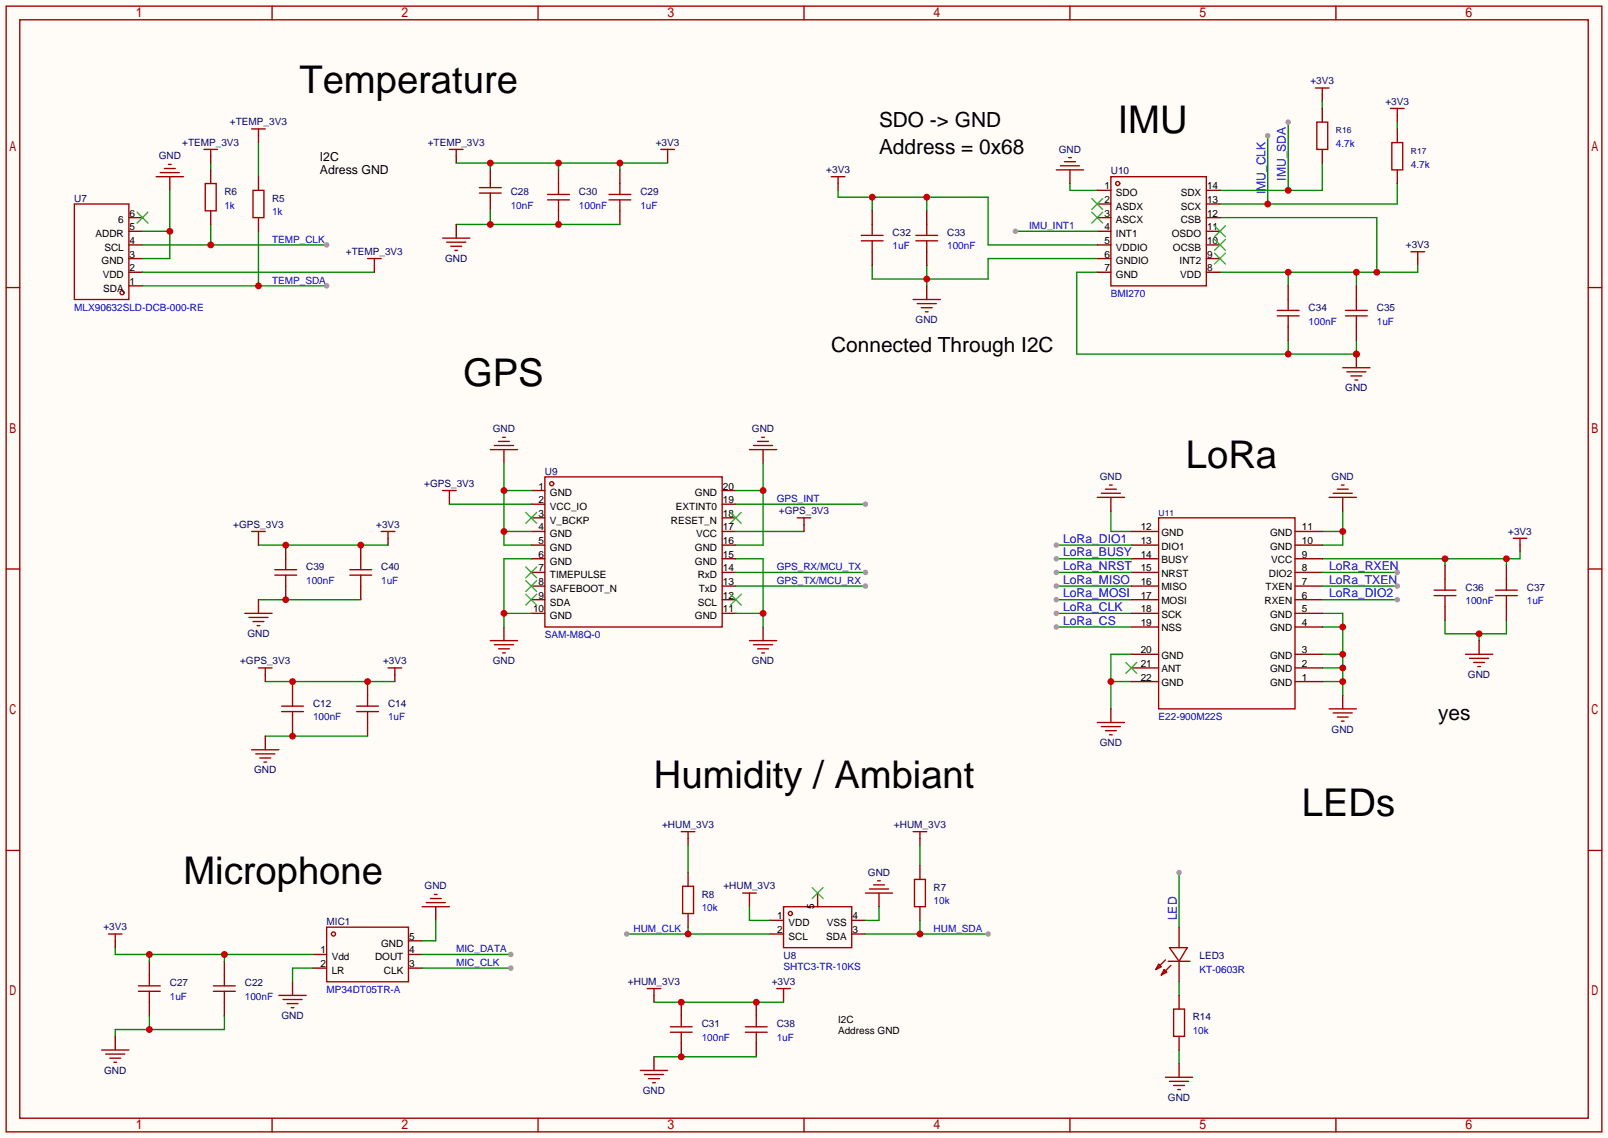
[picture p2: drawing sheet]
<svg xmlns="http://www.w3.org/2000/svg" width="299mm" height="212mm" viewBox="0 0 299 212" stroke-linecap="round" stroke-linejoin="round" font-family="sans-serif">
<path d="M0 0h299.5v211.8h-299.5z" fill="#fffcf7"/>
<g fill="none" stroke="#a10000" stroke-width=".25">
<path d="M1.1 1.1h297.2v209.6h-297.2zM3.7 3.7h292.1v204.5h-292.1zM50.7 1.1v2.6M100.2 1.1v2.6M149.7 1.1v2.6M199.3 1.1v2.6M245 16.4h2.5M246.3 16.4v1.3M248.8 1.1v2.6M154.8 32.9h2.6M156.1 32.9v1.3M259 20.2h2.5"/>
<path d="M260.2 20.2v1.3M1.1 53.5h2.6M262.8 46.9h2.5M264 46.9v1.2M295.8 53.5h2.5M1.1 105.9h2.6M281.8 100.2h2.6M283.1 100.2v1.3M295.8 105.9h2.5M1.1 158.3h2.6M295.8 158.3h2.5M50.7 208.2v2.5"/>
<path d="M100.2 208.2v2.5M149.7 208.2v2.5M199.3 208.2v2.5M248.8 208.2v2.5"/>
</g>
<path d="M246.3 17.7v1.2M156.1 34.2v1.2M260.2 21.5v1.2M264 48.1v1.3M283.1 101.5v1.2" fill="none" stroke="#870000" stroke-width=".25"/>
<path d="M156.1 35.4v1.3h27.9v8.9h20.3M162.4 36.7v2.5M172.6 36.7v2.5" fill="none" stroke="#008700" stroke-width=".25"/>
<g fill="#c00">
<circle cx="172.6" cy="36.7" r=".63"/>
<circle cx="162.4" cy="36.7" r=".63"/>
</g>
<path d="M172.6 49.4v3.8M204.3 48.1h-20.3v3.8h-21.6v-2.5" fill="none" stroke="#008700" stroke-width=".25"/>
<circle cx="172.6" cy="51.9" r=".63" fill="#c00"/>
<path d="M227.2 40.5h29.2v10.2M239.9 50.7v2.5M252.6 50.7v2.5M264 49.4v1.3h-36.8" fill="none" stroke="#008700" stroke-width=".25"/>
<g fill="#c00">
<circle cx="256.4" cy="50.7" r=".63"/>
<circle cx="252.6" cy="50.7" r=".63"/>
<circle cx="239.9" cy="50.7" r=".63"/>
</g>
<path d="M204.3 50.7h-3.8v15.2h52.1v-2.5M239.9 63.4v2.5" fill="none" stroke="#008700" stroke-width=".25"/>
<g fill="#c00">
<circle cx="239.9" cy="65.9" r=".63"/>
<circle cx="252.6" cy="65.9" r=".63"/>
</g>
<path d="M246.3 114.2h3.8v15.2M246.3 116.7h3.8M246.3 126.9h3.8M246.3 124.3h3.8M246.3 121.8h3.8" fill="none" stroke="#008700" stroke-width=".25"/>
<g fill="#c00">
<circle cx="250.1" cy="126.9" r=".63"/>
<circle cx="250.1" cy="124.3" r=".63"/>
<circle cx="250.1" cy="121.8" r=".63"/>
<circle cx="250.1" cy="116.7" r=".63"/>
</g>
<path d="M246.3 98.9h3.8M250.1 95.1v6.4h-3.8" fill="none" stroke="#008700" stroke-width=".25"/>
<circle cx="250.1" cy="98.9" r=".63" fill="#c00"/>
<path d="M206.9 126.9h3.8M210.7 121.8h-3.8v10.2" fill="none" stroke="#008700" stroke-width=".25"/>
<circle cx="206.9" cy="126.9" r=".63" fill="#c00"/>
<path d="M206.9 95.1v3.8h3.8M196.7 109.1h14" fill="none" stroke="#008700" stroke-width=".25"/>
<circle cx="196.7" cy="109.1" r=".51" fill="#999"/>
<path d="M196.7 111.6h14" fill="none" stroke="#008700" stroke-width=".25"/>
<circle cx="196.7" cy="111.6" r=".51" fill="#999"/>
<path d="M196.7 114.2h14" fill="none" stroke="#008700" stroke-width=".25"/>
<circle cx="196.7" cy="114.2" r=".51" fill="#999"/>
<path d="M239.9 22.7v12.7M246.3 30.4v5h-19.1" fill="none" stroke="#008700" stroke-width=".25"/>
<circle cx="239.9" cy="35.4" r=".63" fill="#c00"/>
<circle cx="239.9" cy="22.7" r=".51" fill="#999"/>
<path d="M236.1 25.3v12.7M260.2 34.2v3.8h-33" fill="none" stroke="#008700" stroke-width=".25"/>
<circle cx="236.1" cy="38" r=".63" fill="#c00"/>
<circle cx="236.1" cy="25.3" r=".51" fill="#999"/>
<path d="M246.3 18.9v1.3M199.3 34.2v1.2h5M260.2 22.7v1.3M196.7 116.7h14" fill="none" stroke="#008700" stroke-width=".25"/>
<circle cx="196.7" cy="116.7" r=".51" fill="#999"/>
<path d="M269.1 104v1.3M280.5 104v1.3M283.1 102.7v1.3h-36.8" fill="none" stroke="#008700" stroke-width=".25"/>
<g fill="#c00">
<circle cx="280.5" cy="104" r=".63"/>
<circle cx="269.1" cy="104" r=".63"/>
</g>
<path d="M269.1 115.4v2.6h11.4v-2.6M275.5 118v1.3" fill="none" stroke="#008700" stroke-width=".25"/>
<circle cx="275.5" cy="118" r=".63" fill="#c00"/>
<g fill="none" stroke="#a10000" stroke-width=".25">
<path d="M102 36.2h4M102 37.2h4M104 34.2v2M104 37.2v2M113.4 36.2h4.1M113.4 37.2h4.1M115.4 34.2v2M115.4 37.2v2M206.9 32.9h17.8v20.3h-17.8zM245.2 22.7h2.1v5.1h-2.1zM259.2 26.5h2v5.1h-2zM160.4 44.8h4.1"/>
<path d="M160.4 43.8h4.1M162.4 41.8v2M162.4 44.8v2.1M170.1 55.8h5M170.6 44.8h4M170.6 43.8h4M170.8 56.5h3.6M171.6 57.3h2M172.3 58h.5M172.6 41.8v2M172.6 44.8v2.1M237.9 58.8h4"/>
<path d="M237.9 57.8h4M239.9 55.8v2M239.9 58.8v2M250.6 58.8h4M250.6 57.8h4M252.6 55.8v2M252.6 58.8v2M215.8 96.4h25.4v35.6h-25.4zM51.2 106h4M51.2 107.1h4M53.2 104v2M53.2 107.1v2"/>
<path d="M65.2 106h4M65.2 107.1h4M67.2 104v2M67.2 107.1v2M267.1 110.9h4M267.1 109.9h4M269.1 107.8v2.1M269.1 110.9v2M278.5 110.9h4.1M278.5 109.9h4.1M280.5 107.8v2.1M280.5 110.9v2"/>
<path d="M52.5 131.4h4M52.5 132.5h4M54.5 129.4v2M54.5 132.5v2M66.4 131.4h4.1M66.4 132.5h4.1M68.5 129.4v2M68.5 132.5v2M25.8 184.5h4M25.8 183.5h4M27.8 181.5v2M27.8 184.5v2.1"/>
<path d="M39.8 184.5h4M39.8 183.5h4M41.8 181.5v2M41.8 184.5v2.1M124.8 191.1h4.1M124.8 192.2h4.1M126.9 189.1v2M126.9 192.2v2M138.8 191.1h4.1M138.8 192.2h4.1M140.8 189.1v2M140.8 192.2v2"/>
<circle cx="208.2" cy="34.2" r=".38"/>
</g>
<g fill="none" stroke="#870000" stroke-width=".25">
<path d="M104 31.6v2.6M104 39.2v2.6M115.4 31.6v2.6M115.4 39.2v2.6M162.4 39.2v2.6M172.6 39.2v2.6M204.3 35.4h2.6M204.3 38h2.6M224.7 35.4h2.5M224.7 38h2.5M246.3 20.2v2.5M246.3 27.8v2.6"/>
<path d="M260.2 24v2.5M260.2 31.6v2.6M162.4 46.9v2.5M172.6 46.9v2.5M172.6 53.2v2.6M204.3 40.5h2.6M204.3 43.1h2.6M204.3 45.6h2.6M204.3 48.1h2.6M204.3 50.7h2.6M224.7 40.5h2.5M224.7 43.1h2.5"/>
<path d="M224.7 45.6h2.5M224.7 48.1h2.5M224.7 50.7h2.5M239.9 53.2v2.6M252.6 53.2v2.6M239.9 60.8v2.6M252.6 60.8v2.6M252.6 65.9v2.6M210.7 98.9h5.1M241.2 98.9h5.1M53.2 101.5v2.5M53.2 109.1v2.5"/>
<path d="M67.2 101.5v2.5M67.2 109.1v2.5M210.7 116.7h5.1M210.7 114.2h5.1M210.7 111.6h5.1M210.7 109.1h5.1M210.7 106.6h5.1M210.7 104h5.1M210.7 101.5h5.1M241.2 116.7h5.1M241.2 114.2h5.1M241.2 111.6h5.1"/>
<path d="M241.2 109.1h5.1M241.2 106.6h5.1M241.2 104h5.1M241.2 101.5h5.1M269.1 105.3v2.5M269.1 112.9v2.5M280.5 105.3v2.5M280.5 112.9v2.5M54.5 126.9v2.5M54.5 134.5v2.5M68.5 126.9v2.5M68.5 134.5v2.5"/>
<path d="M210.7 126.9h5.1M210.7 124.3h5.1M210.7 121.8h5.1M241.2 126.9h5.1M241.2 124.3h5.1M241.2 121.8h5.1M27.8 178.9v2.6M41.8 178.9v2.6M27.8 186.6v2.5M41.8 186.6v2.5M126.9 186.6v2.5M126.9 194.2v2.5"/>
<path d="M140.8 186.6v2.5M140.8 194.2v2.5"/>
</g>
<path d="M203.3 37l2.1 2M203.3 39.5l2.1 2M205.4 37l-2.1 2M205.4 39.5l-2.1 2M226.2 47.1l2 2M226.2 44.6l2 2M226.2 42l2 2.1M228.2 47.1l-2 2M228.2 44.6l-2 2M228.2 42l-2 2.1M209.7 123.3l2 2M211.7 123.3l-2 2" fill="none" stroke="#3c3" stroke-width=".25"/>
<circle cx="252.6" cy="65.9" r=".63" fill="#c00"/>
<g fill="none" stroke="#a10000" stroke-width=".25">
<path d="M196.7 31.6h5.1M197.5 30.9h3.5M198.2 30.1h2.1M199 29.3h.5M250.1 68.5h5M250.8 69.2h3.6M251.6 70h2M252.3 70.7h.6M204.3 92.6h5.1M205.1 91.8h3.6M205.9 91.1h2M206.6 90.3h.5"/>
<path d="M247.5 92.6h5.1M248.3 91.8h3.5M249 91.1h2.1M249.8 90.3h.5M204.3 134.5h5.1M205.1 135.3h3.6M205.9 136h2M206.6 136.8h.5M247.5 132h5.1M248.3 132.7h3.5M249 133.5h2.1M249.8 134.2h.5"/>
<path d="M272.9 121.8h5.1M273.7 122.6h3.5M274.4 123.3h2.1M275.2 124.1h.5"/>
</g>
<path d="M199.3 31.6v2.6M206.9 92.6v2.5M250.1 92.6v2.5M275.5 119.3v2.5M206.9 132v2.5M250.1 129.4v2.6" fill="none" stroke="#870000" stroke-width=".25"/>
<path d="M196.7 106.6h14" fill="none" stroke="#008700" stroke-width=".25"/>
<circle cx="196.7" cy="106.6" r=".51" fill="#999"/>
<path d="M196.7 104h14" fill="none" stroke="#008700" stroke-width=".25"/>
<circle cx="196.7" cy="104" r=".51" fill="#999"/>
<path d="M196.7 101.5h14" fill="none" stroke="#008700" stroke-width=".25"/>
<circle cx="196.7" cy="101.5" r=".51" fill="#999"/>
<path d="M246.3 106.6h13.9" fill="none" stroke="#008700" stroke-width=".25"/>
<circle cx="260.2" cy="106.6" r=".51" fill="#999"/>
<path d="M246.3 109.1h13.9" fill="none" stroke="#008700" stroke-width=".25"/>
<circle cx="260.2" cy="109.1" r=".51" fill="#999"/>
<path d="M246.3 111.6h13.9" fill="none" stroke="#008700" stroke-width=".25"/>
<circle cx="260.2" cy="111.6" r=".51" fill="#999"/>
<g fill="none" stroke="#a10000" stroke-width=".25">
<path d="M60.8 172.6h15.3v10.2h-15.3zM78.6 168.8h5.1M79.4 168h3.5M80.1 167.3h2.1M80.9 166.5h.5M51.9 185.3h5.1M52.7 186.1h3.6M53.5 186.8h2M54.2 187.6h.5"/>
<circle cx="62.1" cy="173.9" r=".38"/>
</g>
<path d="M58.3 177.7h2.5M76.1 177.7h2.5M76.1 175.1h2.5M81.2 168.8v2.5M54.5 182.8v2.5M58.3 180.2h2.5M76.1 180.2h2.5" fill="none" stroke="#870000" stroke-width=".25"/>
<path d="M21.5 176.4v1.3h36.8M27.8 177.7v1.2M41.8 177.7v1.2M81.2 171.3v3.8h-2.6M58.3 180.2h-3.8v2.6" fill="none" stroke="#008700" stroke-width=".25"/>
<g fill="#c00">
<circle cx="41.8" cy="177.7" r=".63"/>
<circle cx="27.8" cy="177.7" r=".63"/>
</g>
<path d="M27.8 189.1v2.5M41.8 189.1v2.5h-20.3v1.3" fill="none" stroke="#008700" stroke-width=".25"/>
<circle cx="27.8" cy="191.6" r=".63" fill="#c00"/>
<path d="M21.5 175.1v1.3M21.5 192.9v2.6" fill="none" stroke="#870000" stroke-width=".25"/>
<path d="M20.2 173.9h2.5M21.5 173.9v1.2M18.9 195.5h5.1M19.7 196.2h3.5M20.4 197h2.1M21.2 197.7h.5" fill="none" stroke="#a10000" stroke-width=".25"/>
<path d="M78.6 177.7h16.5" fill="none" stroke="#008700" stroke-width=".25"/>
<circle cx="95.1" cy="177.7" r=".51" fill="#999"/>
<path d="M78.6 180.2h16.5" fill="none" stroke="#008700" stroke-width=".25"/>
<circle cx="95.1" cy="180.2" r=".51" fill="#999"/>
<g fill="none" stroke="#a10000" stroke-width=".25">
<path d="M13.8 38h10.2v17.8h-10.2zM29.1 32.9h5.1M29.8 32.1h3.6M30.6 31.4h2M31.4 30.6h.5"/>
<circle cx="22.7" cy="54.5" r=".38"/>
</g>
<path d="M31.6 32.9v2.5M24 53.2h2.5M24 50.7h2.5M24 48.1h2.5M24 45.6h2.5M24 43.1h2.5M24 40.5h2.5" fill="none" stroke="#870000" stroke-width=".25"/>
<path d="M25.5 39.5l2.1 2M27.6 39.5l-2.1 2" fill="none" stroke="#3c3" stroke-width=".25"/>
<path d="M31.6 35.4v12.7h-5.1M26.5 43.1h5.1" fill="none" stroke="#008700" stroke-width=".25"/>
<circle cx="31.6" cy="43.1" r=".63" fill="#c00"/>
<path d="M26.5 45.6h34.3M39.2 41.8v3.8" fill="none" stroke="#008700" stroke-width=".25"/>
<circle cx="39.2" cy="45.6" r=".63" fill="#c00"/>
<circle cx="60.8" cy="45.6" r=".51" fill="#999"/>
<path d="M26.5 53.2h34.3M48.1 43.1v10.1" fill="none" stroke="#008700" stroke-width=".25"/>
<circle cx="48.1" cy="53.2" r=".63" fill="#c00"/>
<circle cx="60.8" cy="53.2" r=".51" fill="#999"/>
<path d="M39.2 30.4v1.2M48.1 26.5v6.4M85 30.4h39.3M91.3 30.4v1.2M104 30.4v1.2M115.4 30.4v1.2M26.5 50.7h43.2" fill="none" stroke="#008700" stroke-width=".25"/>
<path d="M39.2 29.1v1.3M48.1 25.3v1.2M85 29.1v1.3M124.3 29.1v1.3M69.7 49.4v1.3M72.3 100.2v1.3M73.5 125.6v1.3M128.1 156.1v1.3M171.3 156.1v1.3M139.6 167.5v1.3M121.8 185.3v1.3M145.9 185.3v1.3" fill="none" stroke="#870000" stroke-width=".25"/>
<g fill="none" stroke="#a10000" stroke-width=".25">
<path d="M38 27.8h2.5M39.2 27.8v1.3M46.9 24h2.5M48.1 24v1.3M83.7 27.8h2.5M85 27.8v1.3M123.1 27.8h2.5M124.3 27.8v1.3M68.5 48.1h2.5M69.7 48.1v1.3M71 98.9h2.5M72.3 98.9v1.3"/>
<path d="M72.3 124.3h2.5M73.5 124.3v1.3M126.9 154.8h2.5M128.1 154.8v1.3M170.1 154.8h2.5M171.3 154.8v1.3M138.3 166.2h2.5M139.6 166.2v1.3M120.5 184h2.6M121.8 184v1.3M144.7 184h2.5M145.9 184v1.3"/>
</g>
<g fill="#c00">
<circle cx="115.4" cy="30.4" r=".63"/>
<circle cx="104" cy="30.4" r=".63"/>
<circle cx="91.3" cy="30.4" r=".63"/>
</g>
<path d="M89.3 35.9h4M89.3 34.9h4M91.3 34.2v.7M91.3 35.9v.8" fill="none" stroke="#a10000" stroke-width=".25"/>
<path d="M91.3 31.6v2.6M91.3 36.7v2.5" fill="none" stroke="#870000" stroke-width=".25"/>
<path d="M91.3 39.2v2.6M85 41.8h30.4" fill="none" stroke="#008700" stroke-width=".25"/>
<g fill="#c00">
<circle cx="104" cy="41.8" r=".63"/>
<circle cx="91.3" cy="41.8" r=".63"/>
</g>
<path d="M85 41.8v2.5M143.4 171.3h2.5M143.4 173.9h2.5M152.3 166.2v2.6M158.6 171.3h2.6M158.6 173.9h2.6M163.7 166.2v2.6" fill="none" stroke="#870000" stroke-width=".25"/>
<g fill="none" stroke="#a10000" stroke-width=".25">
<path d="M82.4 44.3h5.1M83.2 45.1h3.5M83.9 45.8h2.1M84.7 46.6h.5M145.9 168.8h12.7v7.6h-12.7zM161.2 166.2h5M161.9 165.5h3.6M162.7 164.7h2M163.4 164h.6"/>
<circle cx="147.2" cy="170.1" r=".38"/>
</g>
<path d="M151.3 165.2l2 2.1M153.3 165.2l-2 2.1" fill="none" stroke="#3c3" stroke-width=".25"/>
<path d="M49.4 126.9h24.1M163.7 168.8v2.5h-2.5" fill="none" stroke="#008700" stroke-width=".25"/>
<g fill="#c00">
<circle cx="54.5" cy="126.9" r=".63"/>
<circle cx="68.5" cy="126.9" r=".63"/>
</g>
<path d="M48.1 101.5h24.2" fill="none" stroke="#008700" stroke-width=".25"/>
<g fill="#c00">
<circle cx="67.2" cy="101.5" r=".63"/>
<circle cx="53.2" cy="101.5" r=".63"/>
</g>
<path d="M121.8 186.6h24.1" fill="none" stroke="#008700" stroke-width=".25"/>
<g fill="#c00">
<circle cx="140.8" cy="186.6" r=".63"/>
<circle cx="126.9" cy="186.6" r=".63"/>
</g>
<path d="M49.4 137h19.1" fill="none" stroke="#008700" stroke-width=".25"/>
<circle cx="54.5" cy="137" r=".63" fill="#c00"/>
<path d="M48.1 111.6h19.1" fill="none" stroke="#008700" stroke-width=".25"/>
<circle cx="53.2" cy="111.6" r=".63" fill="#c00"/>
<path d="M121.8 196.7h19" fill="none" stroke="#008700" stroke-width=".25"/>
<circle cx="126.9" cy="196.7" r=".63" fill="#c00"/>
<path d="M48.1 111.6v2.6M49.4 137v2.6M121.8 196.7v2.6" fill="none" stroke="#870000" stroke-width=".25"/>
<path d="M45.6 114.2h5.1M46.4 114.9h3.5M47.1 115.7h2M47.9 116.5h.5M46.9 139.6h5M47.6 140.3h3.6M48.4 141.1h2M49.1 141.9h.6M119.3 199.3h5M120 200h3.6M120.8 200.8h2M121.5 201.5h.5" fill="none" stroke="#a10000" stroke-width=".25"/>
<path d="M116.7 173.9h26.7M128.1 172.6v1.3" fill="none" stroke="#008700" stroke-width=".25"/>
<circle cx="128.1" cy="173.9" r=".63" fill="#c00"/>
<circle cx="116.7" cy="173.9" r=".51" fill="#999"/>
<path d="M161.2 173.9h22.8M171.3 171.3v2.6" fill="none" stroke="#008700" stroke-width=".25"/>
<circle cx="171.3" cy="173.9" r=".63" fill="#c00"/>
<circle cx="184" cy="173.9" r=".51" fill="#999"/>
<path d="M128.1 157.4v5M171.3 157.4v3.8M219.6 162.4v10.2M219.6 182.8v2.5M219.6 195.5v2.5" fill="none" stroke="#008700" stroke-width=".25"/>
<path d="M215.8 179.5l.5 .5-1 .5zM217 178.7l-1.7 1.8M217.6 178.9h4M217.8 176.4h3.3l-1.5 2.5zM218.1 179.7l-1.8 1.8M216.8 180.5l.5 .5-1 .5zM217 200.5h5.1M217.8 201.3h3.6M218.6 202.1h2M219.3 202.8h.5" fill="none" stroke="#a10000" stroke-width=".25"/>
<path d="M219.6 172.6v3.8M219.6 178.9v3.9M219.6 198v2.5" fill="none" stroke="#870000" stroke-width=".25"/>
<circle cx="219.6" cy="162.4" r=".51" fill="#999"/>
<g fill="none" stroke="#870000" stroke-width=".25">
<path d="M98.9 91.3h2.6M98.9 93.9h2.6M98.9 96.4h2.6M98.9 98.9h2.6M134.5 91.3h2.5M134.5 93.9h2.5M134.5 96.4h2.5M134.5 98.9h2.5M98.9 101.5h2.6M98.9 104h2.6M98.9 106.6h2.6M98.9 109.1h2.6"/>
<path d="M98.9 111.6h2.6M98.9 114.2h2.6M134.5 101.5h2.5M134.5 104h2.5M134.5 106.6h2.5M134.5 109.1h2.5M134.5 111.6h2.5M134.5 114.2h2.5M142.1 116.7v2.6"/>
</g>
<path d="M97.9 95.4l2 2M99.9 95.4l-2 2M136 95.4l2 2M138 95.4l-2 2M97.9 110.6l2 2M97.9 108.1l2 2M97.9 105.5l2 2.1M99.9 110.6l-2 2M99.9 108.1l-2 2M99.9 105.5l-2 2.1M136 110.6l2 2M138 110.6l-2 2" fill="none" stroke="#3c3" stroke-width=".25"/>
<g fill="none" stroke="#a10000" stroke-width=".25">
<path d="M101.5 88.8h33v27.9h-33zM139.6 119.3h5.1M140.3 120h3.6M141.1 120.8h2M141.9 121.5h.5"/>
<circle cx="102.7" cy="90" r=".38"/>
</g>
<path d="M137 104h5.1v12.7M137 114.2h5.1" fill="none" stroke="#008700" stroke-width=".25"/>
<circle cx="142.1" cy="114.2" r=".63" fill="#c00"/>
<path d="M93.9 83.7v2.5M142.1 83.7v2.5M93.9 116.7v2.6" fill="none" stroke="#870000" stroke-width=".25"/>
<path d="M91.3 83.7h5.1M92.1 82.9h3.5M92.8 82.2h2.1M93.6 81.4h.5M139.6 83.7h5.1M140.3 82.9h3.6M141.1 82.2h2M141.9 81.4h.5M91.3 119.3h5.1M92.1 120h3.5M92.8 120.8h2.1M93.6 121.5h.5" fill="none" stroke="#a10000" stroke-width=".25"/>
<path d="M93.9 86.2v15.3h5M93.9 91.3h5M93.9 98.9h5" fill="none" stroke="#008700" stroke-width=".25"/>
<g fill="#c00">
<circle cx="93.9" cy="91.3" r=".63"/>
<circle cx="93.9" cy="98.9" r=".63"/>
</g>
<path d="M137 91.3h5.1M142.1 86.2v15.3h-5.1" fill="none" stroke="#008700" stroke-width=".25"/>
<circle cx="142.1" cy="91.3" r=".63" fill="#c00"/>
<path d="M93.9 114.2h5M98.9 104h-5v12.7" fill="none" stroke="#008700" stroke-width=".25"/>
<circle cx="93.9" cy="114.2" r=".63" fill="#c00"/>
<path d="M83.7 93.9h15.2M137 98.9h12.7M137 109.1h24.2" fill="none" stroke="#008700" stroke-width=".25"/>
<path d="M83.7 92.6v1.3M149.7 97.7v1.2M48.1 100.2v1.3M49.4 125.6v1.3" fill="none" stroke="#870000" stroke-width=".25"/>
<path d="M46.9 98.9h2.5M48.1 98.9v1.3M82.4 91.3h2.6M83.7 91.3v1.3M148.5 96.4h2.5M149.7 96.4v1.3M48.1 124.3h2.6M49.4 124.3v1.3" fill="none" stroke="#a10000" stroke-width=".25"/>
<circle cx="161.2" cy="109.1" r=".51" fill="#999"/>
<path d="M137 106.6h24.2" fill="none" stroke="#008700" stroke-width=".25"/>
<circle cx="161.2" cy="106.6" r=".51" fill="#999"/>
<path d="M137 93.9h24.2" fill="none" stroke="#008700" stroke-width=".25"/>
<circle cx="161.2" cy="93.9" r=".51" fill="#999"/>
<path d="M189.1 43.1h15.2M139.6 168.8v2.5h3.8" fill="none" stroke="#008700" stroke-width=".25"/>
<path d="M39.2 31.6v2.6M39.2 39.2v2.6M48.1 32.9v2.5M48.1 40.5v2.6M128.1 162.4v2.6M128.1 170.1v2.5M171.3 161.2v2.5M171.3 168.8v2.5M219.6 185.3v2.5M219.6 192.9v2.6" fill="none" stroke="#870000" stroke-width=".25"/>
<path d="M38.2 34.2h2.1v5h-2.1zM47.1 35.4h2v5.1h-2zM127.1 165h2.1v5.1h-2.1zM170.3 163.7h2v5.1h-2zM218.6 187.8h2v5.1h-2z" fill="none" stroke="#a10000" stroke-width=".25"/>
<circle cx="189.1" cy="43.1" r=".51" fill="#999"/>
<g font-size="7.1">
<text x="55.8" y="17.2">Temperature</text>
<text x="208.2" y="24.8">IMU</text>
<text x="86.2" y="71.8">GPS</text>
<text x="220.9" y="87.1">LoRa</text>
<text x="121.8" y="146.8">Humidity / Ambiant</text>
<text x="242.4" y="151.8">LEDs</text>
<text x="34.2" y="164.5">Microphone</text>
</g>
<g font-size="3.9">
<text x="163.7" y="23.6">SDO -&gt; GND</text>
<text x="163.7" y="28.7">Address = 0x68</text>
<text x="154.8" y="65.5">Connected Through I2C</text>
<text x="267.8" y="134.1">yes</text>
</g>
<g font-size="2.3">
<text x="59.6" y="30">I2C</text>
<text x="59.6" y="32.5">Adress GND</text>
</g>
<g font-size="2.3" fill="#00f">
<text x="239.5" y="33.7" transform="rotate(-90 239.5 33.7)">IMU_SDA</text>
<text x="235.7" y="36.2" transform="rotate(-90 235.7 36.2)">IMU_CLK</text>
<text x="198" y="101">LoRa_DIO1</text>
<text x="198" y="106.1">LoRa_NRST</text>
<text x="198" y="103.6">LoRa_BUSY</text>
<text x="247.5" y="106.1">LoRa_RXEN</text>
<text x="198" y="108.7">LoRa_MISO</text>
<text x="198" y="111.2">LoRa_MOSI</text>
<text x="198" y="113.7">LoRa_CLK</text>
<text x="247.5" y="108.7">LoRa_TXEN</text>
<text x="247.5" y="111.2">LoRa_DIO2</text>
<text x="198" y="116.3">LoRa_CS</text>
<text x="219.2" y="171.3" transform="rotate(-90 219.2 171.3)">LED</text>
</g>
<g font-size="1.9" fill="#000080">
<text x="244.1" y="15.7">+3V3</text>
<text x="42.8" y="23.3">+TEMP_3V3</text>
<text x="258" y="19.5">+3V3</text>
<text x="29.6" y="29.7">GND</text>
<text x="33.9" y="27.1">+TEMP_3V3</text>
<text x="79.7" y="27.1">+TEMP_3V3</text>
<text x="122.1" y="27.1">+3V3</text>
<text x="197.2" y="28.4">GND</text>
<text x="153.9" y="32.2">+3V3</text>
<text x="206.9" y="32.5">U10</text>
<text x="13.8" y="37.5">U7</text>
<text x="41.8" y="36.3">R6</text>
<text x="50.7" y="37.5">R5</text>
<text x="95.1" y="36.3">C28</text>
<text x="107.8" y="36.3">C30</text>
<text x="119.3" y="36.3">C29</text>
<text x="64.4" y="47.5">+TEMP_3V3</text>
<text x="166.2" y="43.9">C32</text>
<text x="176.4" y="43.9">C33</text>
<text x="261.8" y="46.2">+3V3</text>
<text x="82.9" y="48.7">GND</text>
<text x="243.7" y="57.9">C34</text>
<text x="256.4" y="57.9">C35</text>
<text x="170.5" y="60.2">GND</text>
<text x="250.5" y="72.9">GND</text>
<text x="91.8" y="80.5">GND</text>
<text x="140" y="80.5">GND</text>
<text x="101.5" y="88.3">U9</text>
<text x="204.8" y="89.4">GND</text>
<text x="248" y="89.4">GND</text>
<text x="79" y="90.6">+GPS_3V3</text>
<text x="145" y="95.7">+GPS_3V3</text>
<text x="43.4" y="98.3">+GPS_3V3</text>
<text x="70.1" y="98.3">+3V3</text>
<text x="280.9" y="99.5">+3V3</text>
<text x="57" y="106.1">C39</text>
<text x="71" y="106.1">C40</text>
<text x="272.9" y="109.9">C36</text>
<text x="284.4" y="109.9">C37</text>
<text x="46.1" y="118.6">GND</text>
<text x="44.7" y="123.7">+GPS_3V3</text>
<text x="71.3" y="123.7">+3V3</text>
<text x="91.8" y="123.7">GND</text>
<text x="140" y="123.7">GND</text>
<text x="58.3" y="131.5">C12</text>
<text x="72.3" y="131.5">C14</text>
<text x="273.4" y="126.2">GND</text>
<text x="248" y="136.4">GND</text>
<text x="47.3" y="144">GND</text>
<text x="204.8" y="138.9">GND</text>
<text x="123.3" y="154.1">+HUM_3V3</text>
<text x="166.5" y="154.1">+HUM_3V3</text>
<text x="79.1" y="165.6">GND</text>
<text x="130.7" y="167.1">R8</text>
<text x="134.7" y="165.6">+HUM_3V3</text>
<text x="161.6" y="163">GND</text>
<text x="173.9" y="165.8">R7</text>
<text x="19.3" y="173.2">+3V3</text>
<text x="60.8" y="172.2">MIC1</text>
<text x="145.9" y="178.5">U8</text>
<text x="223.4" y="178.5">LED3</text>
<text x="31.6" y="183.6">C27</text>
<text x="45.6" y="183.6">C22</text>
<text x="117" y="183.3">+HUM_3V3</text>
<text x="143.7" y="183.3">+3V3</text>
<text x="52.4" y="189.7">GND</text>
<text x="130.7" y="191.2">C31</text>
<text x="144.7" y="191.2">C38</text>
<text x="222.1" y="189.9">R14</text>
<text x="19.4" y="199.9">GND</text>
<text x="119.7" y="203.7">GND</text>
<text x="217.5" y="204.9">GND</text>
</g>
<g font-size="1.9" fill="#00f">
<text x="248.8" y="27.4">4.7k</text>
<text x="262.8" y="31.2">4.7k</text>
<text x="41.8" y="38.8">1k</text>
<text x="50.7" y="40.1">1k</text>
<text x="95.1" y="38.8">10nF</text>
<text x="107.8" y="38.8">100nF</text>
<text x="119.3" y="38.8">1uF</text>
<text x="50.7" y="45.2">TEMP_CLK</text>
<text x="166.2" y="46.4">1uF</text>
<text x="176.4" y="46.4">100nF</text>
<text x="191.6" y="42.6">IMU_INT1</text>
<text x="50.7" y="52.8">TEMP_SDA</text>
<text x="13.8" y="57.9">MLX90632SLD-DCB-000-RE</text>
<text x="206.9" y="55.3">BMI270</text>
<text x="243.7" y="60.4">100nF</text>
<text x="256.4" y="60.4">1uF</text>
<text x="144.7" y="93.4">GPS_INT</text>
<text x="144.7" y="106.1">GPS_RX/MCU_TX</text>
<text x="57" y="108.7">100nF</text>
<text x="71" y="108.7">1uF</text>
<text x="144.7" y="108.7">GPS_TX/MCU_RX</text>
<text x="272.9" y="112.5">100nF</text>
<text x="284.4" y="112.5">1uF</text>
<text x="101.5" y="118.8">SAM-M8Q-0</text>
<text x="58.3" y="134.1">100nF</text>
<text x="72.3" y="134.1">1uF</text>
<text x="215.8" y="134.1">E22-900M22S</text>
<text x="118" y="173.4">HUM_CLK</text>
<text x="130.7" y="169.6">10k</text>
<text x="173.9" y="173.4">HUM_SDA</text>
<text x="173.9" y="168.4">10k</text>
<text x="85" y="177.2">MIC_DATA</text>
<text x="85" y="179.8">MIC_CLK</text>
<text x="60.8" y="184.9">MP34DT05TR-A</text>
<text x="145.9" y="180.6">SHTC3-TR-10KS</text>
<text x="223.4" y="181.1">KT-0603R</text>
<text x="31.6" y="186.1">1uF</text>
<text x="45.6" y="186.1">100nF</text>
<text x="130.7" y="193.8">100nF</text>
<text x="144.7" y="193.8">1uF</text>
<text x="222.1" y="192.5">10k</text>
</g>
<g font-size="1.9">
<text x="205.7" y="35.2">1</text>
<text x="224.8" y="35.2">14</text>
<text x="22" y="41.6">6</text>
<text x="24.1" y="40.3">6</text>
<text x="205.7" y="37.8">2</text>
<text x="205.7" y="40.3">3</text>
<text x="207.8" y="36.5">SDO</text>
<text x="207.8" y="39.1">ASDX</text>
<text x="207.8" y="41.6">ASCX</text>
<text x="219.9" y="41.6">CSB</text>
<text x="219.9" y="39.1">SCX</text>
<text x="219.9" y="36.5">SDX</text>
<text x="224.8" y="40.3">12</text>
<text x="224.8" y="37.8">13</text>
<text x="17.8" y="44.1">ADDR</text>
<text x="19.4" y="46.7">SCL</text>
<text x="24.1" y="47.9">3</text>
<text x="24.1" y="45.4">4</text>
<text x="24.1" y="42.9">5</text>
<text x="205.7" y="42.9">4</text>
<text x="205.7" y="45.4">5</text>
<text x="205.7" y="47.9">6</text>
<text x="207.8" y="44.1">INT1</text>
<text x="207.8" y="46.7">VDDIO</text>
<text x="218.2" y="44.1">OSDO</text>
<text x="218.4" y="46.7">OCSB</text>
<text x="224.8" y="47.9">9</text>
<text x="224.8" y="45.4">10</text>
<text x="224.8" y="42.9">11</text>
<text x="18.9" y="49.2">GND</text>
<text x="19.1" y="51.8">VDD</text>
<text x="24.1" y="53">1</text>
<text x="24.1" y="50.5">2</text>
<text x="205.7" y="50.5">7</text>
<text x="207.8" y="49.2">GNDIO</text>
<text x="207.8" y="51.8">GND</text>
<text x="219.7" y="49.2">INT2</text>
<text x="219.8" y="51.8">VDD</text>
<text x="224.8" y="50.5">8</text>
<text x="19.2" y="54.3">SDA</text>
<text x="100.3" y="93.7">2</text>
<text x="100.3" y="91.1">1</text>
<text x="102.4" y="94.9">VCC_IO</text>
<text x="102.4" y="92.4">GND</text>
<text x="125.9" y="94.9">EXTINT0</text>
<text x="129.4" y="92.4">GND</text>
<text x="134.6" y="91.1">20</text>
<text x="134.6" y="93.7">19</text>
<text x="100.3" y="101.3">5</text>
<text x="100.3" y="98.7">4</text>
<text x="100.3" y="96.2">3</text>
<text x="102.4" y="100">GND</text>
<text x="102.4" y="97.5">V_BCKP</text>
<text x="125" y="97.5">RESET_N</text>
<text x="129.6" y="100">VCC</text>
<text x="134.6" y="96.2">18</text>
<text x="134.6" y="98.7">17</text>
<text x="134.6" y="101.3">16</text>
<text x="212.4" y="101.3">13</text>
<text x="212.4" y="98.7">12</text>
<text x="216.3" y="99.8">GND</text>
<text x="236.5" y="99.8">GND</text>
<text x="242.4" y="98.7">11</text>
<text x="242.4" y="101.3">10</text>
<text x="100.3" y="106.4">7</text>
<text x="100.3" y="103.8">6</text>
<text x="102.4" y="107.6">TIMEPULSE</text>
<text x="102.4" y="105.1">GND</text>
<text x="102.4" y="102.6">GND</text>
<text x="129.4" y="102.6">GND</text>
<text x="129.4" y="105.1">GND</text>
<text x="129.9" y="107.6">RxD</text>
<text x="134.6" y="103.8">15</text>
<text x="134.6" y="106.4">14</text>
<text x="212.4" y="106.4">15</text>
<text x="212.4" y="103.8">14</text>
<text x="216.3" y="107.4">NRST</text>
<text x="216.3" y="104.8">BUSY</text>
<text x="216.3" y="102.3">DIO1</text>
<text x="236.3" y="107.4">DIO2</text>
<text x="236.5" y="102.3">GND</text>
<text x="236.7" y="104.8">VCC</text>
<text x="242.4" y="103.8">9</text>
<text x="242.4" y="106.4">8</text>
<text x="99.3" y="114">10</text>
<text x="100.3" y="111.4">9</text>
<text x="100.3" y="108.9">8</text>
<text x="102.4" y="112.7">SDA</text>
<text x="102.4" y="110.2">SAFEBOOT_N</text>
<text x="129.9" y="112.7">SCL</text>
<text x="130.1" y="110.2">TxD</text>
<text x="134.6" y="108.9">13</text>
<text x="134.6" y="111.4">12</text>
<text x="134.6" y="114">11</text>
<text x="212.4" y="114">18</text>
<text x="212.4" y="111.4">17</text>
<text x="212.4" y="108.9">16</text>
<text x="216.3" y="112.5">MOSI</text>
<text x="216.3" y="109.9">MISO</text>
<text x="235.5" y="112.5">RXEN</text>
<text x="235.7" y="109.9">TXEN</text>
<text x="242.4" y="108.9">7</text>
<text x="242.4" y="111.4">6</text>
<text x="242.4" y="114">5</text>
<text x="102.4" y="115.3">GND</text>
<text x="129.4" y="115.3">GND</text>
<text x="212.4" y="116.5">19</text>
<text x="216.3" y="117.5">NSS</text>
<text x="216.3" y="115">SCK</text>
<text x="236.5" y="115">GND</text>
<text x="236.5" y="117.5">GND</text>
<text x="242.4" y="116.5">4</text>
<text x="212.4" y="124.1">21</text>
<text x="212.4" y="121.6">20</text>
<text x="216.3" y="125.2">ANT</text>
<text x="216.3" y="122.6">GND</text>
<text x="236.5" y="122.6">GND</text>
<text x="236.5" y="125.2">GND</text>
<text x="242.4" y="121.6">3</text>
<text x="242.4" y="124.1">2</text>
<text x="212.4" y="126.7">22</text>
<text x="216.3" y="127.7">GND</text>
<text x="236.5" y="127.7">GND</text>
<text x="242.4" y="126.7">1</text>
<text x="144.8" y="171.1">1</text>
<text x="144.8" y="173.7">2</text>
<text x="146.9" y="172.4">VDD</text>
<text x="151.6" y="169.3" transform="rotate(-90 151.6 169.3)">5</text>
<text x="154" y="172.4">VSS</text>
<text x="158.7" y="173.7">3</text>
<text x="158.7" y="171.1">4</text>
<text x="59.7" y="177.5">1</text>
<text x="61.8" y="178.8">Vdd</text>
<text x="69.9" y="178.8">DOUT</text>
<text x="71" y="176.2">GND</text>
<text x="76.2" y="177.5">4</text>
<text x="76.2" y="174.9">5</text>
<text x="146.9" y="174.9">SCL</text>
<text x="153.9" y="174.9">SDA</text>
<text x="59.7" y="180">2</text>
<text x="61.8" y="181.3">LR</text>
<text x="71.5" y="181.3">CLK</text>
<text x="76.2" y="180">3</text>
<text x="156.1" y="190.5">I2C</text>
<text x="156.1" y="192.5">Address GND</text>
</g>
<g font-size="1.6" fill="#000080">
<text x="248.8" y="24.8">R16</text>
<text x="262.8" y="28.7">R17</text>
<text x="215.8" y="96">U11</text>
</g>
</svg>
